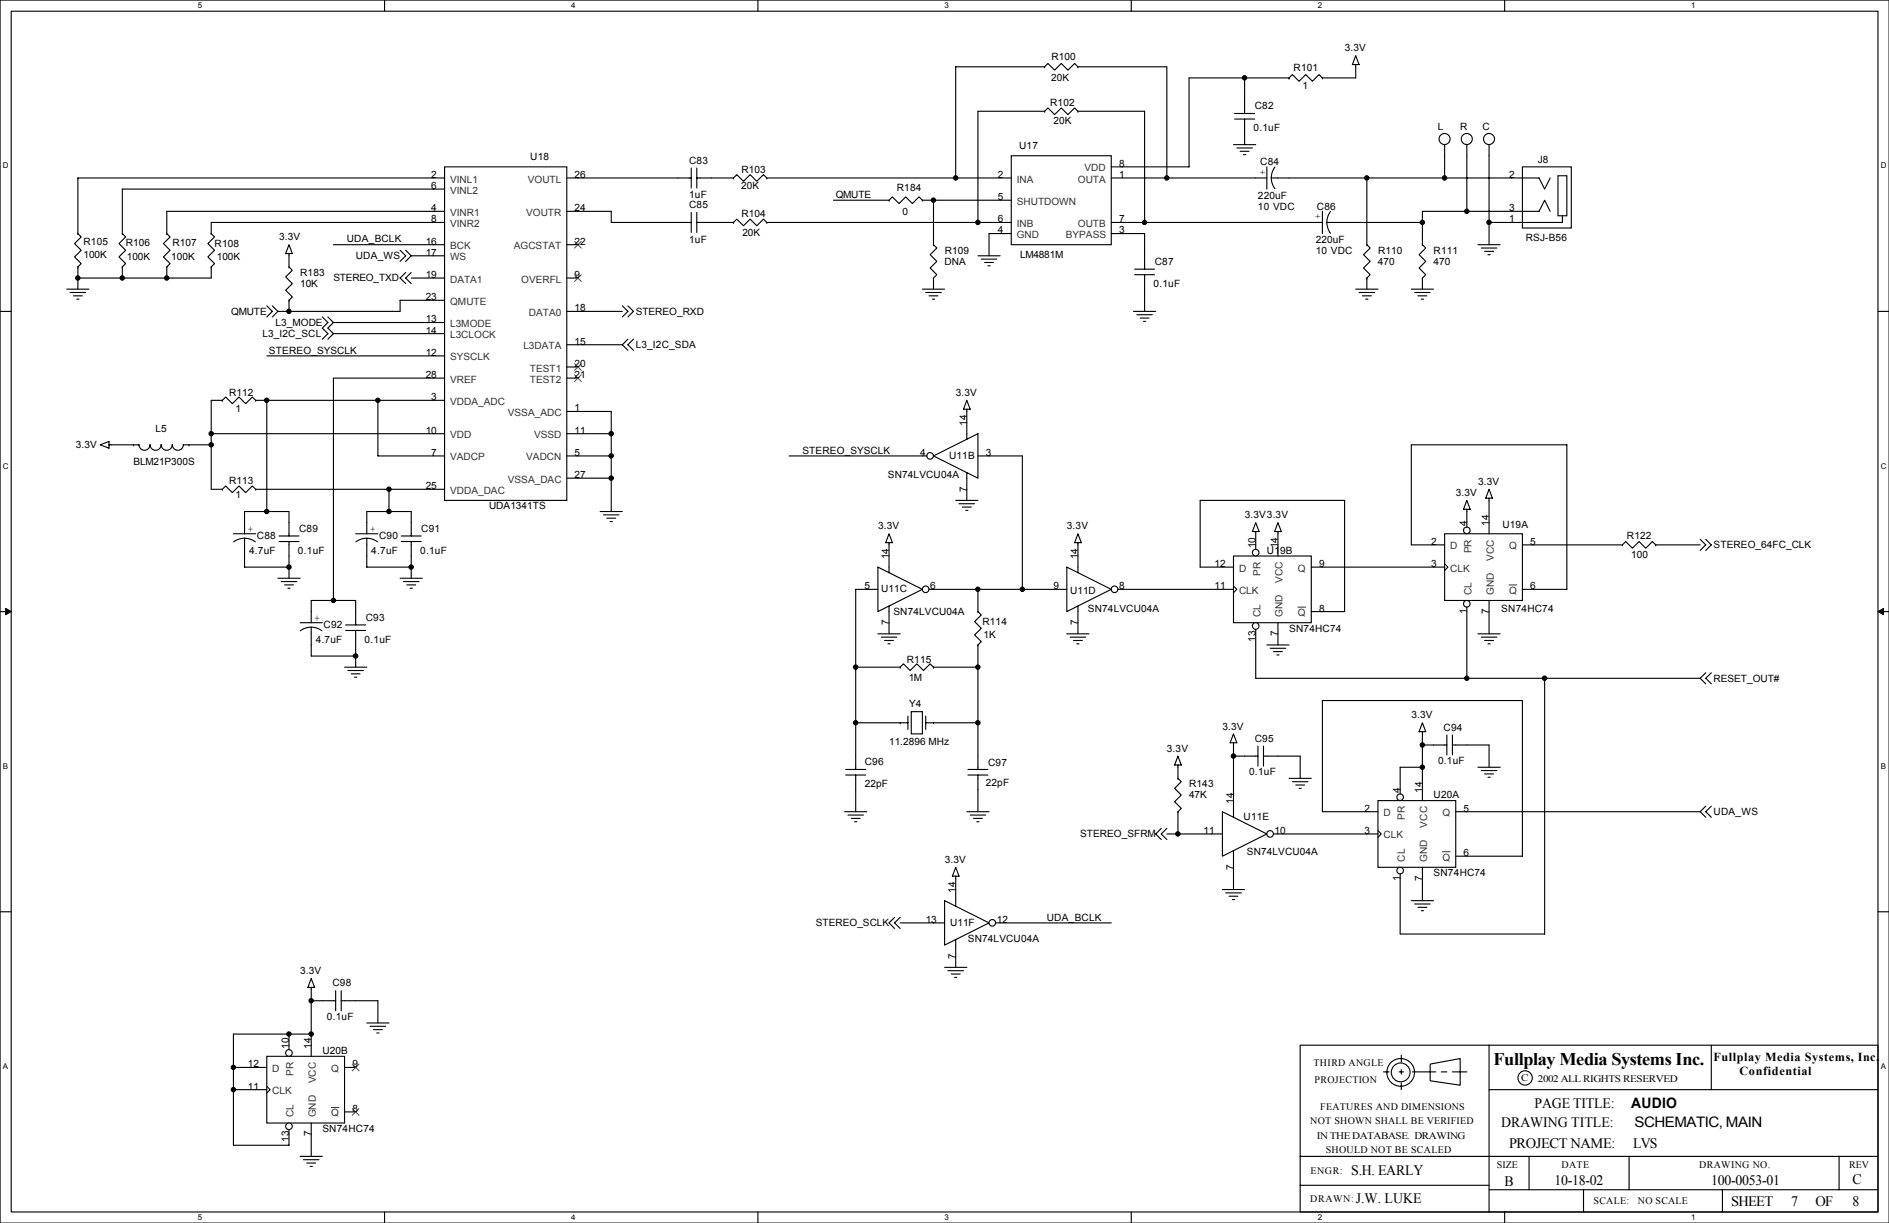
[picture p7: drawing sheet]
<svg xmlns="http://www.w3.org/2000/svg" width="432mm" height="279mm" viewBox="0 0 432 279" stroke-linecap="round" stroke-linejoin="round" font-family="sans-serif">
<path d="M0 0h431.8v279.4h-431.8zM2.6 2.6h426.7v274.3h-426.7z" fill="none" stroke="#000" stroke-width=".25"/>
<g fill="#fff">
<path d="M45.2 .3h1v2h-1z"/>
<path d="M45.2 277.1h1v2.1h-1z"/>
</g>
<path d="M87.9 0v2.6M87.9 276.9v2.5" fill="none" stroke="#000" stroke-width=".25"/>
<g fill="#fff">
<path d="M130.6 .3h1v2h-1z"/>
<path d="M130.6 277.1h1v2.1h-1z"/>
</g>
<path d="M173.2 0v2.6M173.2 276.9v2.5" fill="none" stroke="#000" stroke-width=".25"/>
<g fill="#fff">
<path d="M215.9 .3h1v2h-1z"/>
<path d="M215.9 277.1h1v2.1h-1z"/>
</g>
<path d="M258.6 0v2.6M258.6 276.9v2.5" fill="none" stroke="#000" stroke-width=".25"/>
<g fill="#fff">
<path d="M301.3 .3h1v2h-1z"/>
<path d="M301.3 277.1h1v2.1h-1z"/>
</g>
<path d="M343.9 0v2.6M343.9 276.9v2.5" fill="none" stroke="#000" stroke-width=".25"/>
<g fill="#fff">
<path d="M386.6 .3h1v2h-1z"/>
<path d="M386.6 277.1h1v2.1h-1z"/>
<path d="M.7 36.9h1.2v2h-1.2z"/>
<path d="M429.9 36.9h1.3v2h-1.3z"/>
<path d="M.7 105.4h1.2v2.1h-1.2z"/>
<path d="M429.9 105.4h1.3v2.1h-1.3z"/>
</g>
<path d="M0 71.1h2.6M429.3 71.1h2.5" fill="none" stroke="#000" stroke-width=".25"/>
<g fill="#fff">
<path d="M.7 174h1.2v2h-1.2z"/>
<path d="M429.9 174h1.2v2h-1.2z"/>
</g>
<path d="M0 139.7h2.6M429.3 139.7h2.5" fill="none" stroke="#000" stroke-width=".25"/>
<path d="M1.3 139l1.3 .7-1.3 .7zM429.3 139.7l1.3-.7v1.4z" fill="#000" stroke="#000" stroke-width=".23"/>
<g fill="#fff">
<path d="M.7 242.6h1.2v2h-1.2z"/>
<path d="M429.9 242.6h1.2v2h-1.2z"/>
</g>
<g fill="none" stroke="#000" stroke-width=".25">
<path d="M238.8 15.3h-20.3v25.4M246.4 15.3h20.3v25.4M284.5 17.8v8.1M294.7 17.8h.1M294.7 17.8h-22.9v20.3h-15.2M309.9 12.7l.8 2.1h-1.6zM309.9 14.8v3h-7.6M238.8 25.4h-15.3v25.4M246.4 25.4h15.2v25.4M282 33h5M282.2 27.2h4.6M282.2 25.9h4.6"/>
<path d="M282.7 33.8h3.6M283.5 34.6h2M284.2 35.3h.6M284.5 27.2v5.8M289.6 38.1v5.1M291.4 38.2a4.1 4.1 0 0 0 0 4.9M330.2 35.6v5.1h15.3M335.3 35.6v12.7h10.2M340.4 35.6v20.3M66.1 55.9l.7 2h-1.5zM66.1 57.9v3.1M76.2 55.9h22.9"/>
<path d="M91.5 57.2l1.2 1.2-1.2 1.3M92.7 57.2l1.3 1.2M94 58.4l-1.3 1.3M94 58.4h5.1M99.1 43.2h-71.1v10.2M99.1 40.7h-81.3v12.7M99.1 50.8h-50.8v2.6M99.1 48.3h-61v5.1M132.1 40.7h22.9M132.1 48.3h7.6v2.5h15.3M162.6 40.7h5.1M162.6 50.8h5.1"/>
<path d="M175.3 40.7h53.3M175.3 50.8h53.3M190.5 45.7h12.7M210.8 45.7h17.8M213.4 45.7v10.2M223.5 58.4h5.1M224.3 59.2h3.6M225.1 60h2M228.6 53.4h-2.5v5M256.6 40.7h33M256.6 53.4h5v5M256.6 50.8h43.1"/>
<path d="M290.6 40.7h39.6M307.4 50.8h17.7M312.4 40.7v15.2M325.1 55.9l.8 .8-1.5 1.5 1.5 1.5-1.5 1.5 1.5 1.6-.8 .7M325.1 55.9h.1M335.3 48.3h-10.2v7.6M337.8 55.9h5.1M338.6 56.7h3.6M339.4 57.4h2M340.1 58.2h.5M340.4 50.8h5.1M15.3 66.1h5"/>
<path d="M16 66.8h3.6M16.8 67.6h2M17.5 68.3h.6M17.8 61v5.1M28 61v2.5M38.1 61v2.5M48.3 61v2.5h-30.5M61 69.9l1.3 1.2-1.3 1.3M62.3 69.9l1.2 1.2M63.5 71.1l-1.2 1.3M66.1 68.6v2.5h-2.6M73.7 72.4l1.3 1.3-1.3 1.3 1.3 1.2-1.3 1.3"/>
<path d="M75 72.4l1.2 1.3M76.2 76.2l-1.2 1.3M76.2 73.7l-1.2 1.3 1.2 1.2M76.2 73.7h22.9M76.2 76.2h22.9M92.7 62.3l-1.2 1.2 1.2 1.3M94 62.3l-1.3 1.2 1.3 1.3M94 63.5h5.1M99.1 68.6h-7.6v2.5h-25.4M132.1 71.1h10.2M132.1 78.8h10.2M142.3 78.8l1.2 1.2"/>
<path d="M142.3 69.9l1.2 1.2-1.2 1.3M143.5 77.5l-1.2 1.3M143.5 69.9l1.3 1.2-1.3 1.3M144.8 77.5l-1.3 1.3 1.3 1.2M210.8 66.1h5.1M211.6 66.8h3.6M212.4 67.6h2M213.1 68.3h.5M213.4 63.5v2.6M225.8 60.7h.5M259.1 71.1h5.1M259.9 71.9h3.5"/>
<path d="M260.6 72.7h2.1M261.4 73.4h.5M261.6 66.1v5M309.9 66.1h5.1M310.7 66.8h3.5M311.4 67.6h2.1M312.2 68.3h.5M312.4 63.5v2.6M322.6 66.1h5.1M323.4 66.8h3.5M324.1 67.6h2.1M324.9 68.3h.5"/>
<path d="M325.1 63.5h.1M325.1 63.5v2.6M48.3 99.1h50.8M50.8 91.5h-2.5v20.3h2.5M58.4 91.5h40.7M61 91.5h.1M61 91.5v25.4M61 81.3h38.1M86.4 91.5v12.7h12.7M99.1 86.4h-22.9v50.8M132.1 99.1h7.6M132.1 94h7.6v22.9"/>
<path d="M221 91.5l.8 2h-1.6zM221 93.5v3M221 99.1v1.3M22.9 101.6l2-.7v1.5zM24.9 101.6h5.6M43.2 101.6h5.1M55.9 119.4v-2.5h10.2v2.5M58.4 111.8h40.7M83.8 119.4v-2.5h10.2v2.5M88.9 111.8v5.1M132.1 104.2h7.6M132.1 109.2h7.6"/>
<path d="M137.2 116.9h5.1M137.9 117.6h3.6M138.7 118.4h2M139.5 119.1h.5M180.4 104.2h30.4M213.4 104.2l10.1-5.1v10.1zM218.5 114.3h5M219.2 115.1h3.6M220 115.8h2M220.7 116.6h.6M221 108v1.2M221 111.8v2.5"/>
<path d="M223.5 104.2h10.2v30.4M287 119.4l.8 2h-1.5zM292.1 119.4l.8 2h-1.5zM335.3 114.3l.8 2.1h-1.6zM335.3 116.4v3M340.4 111.8l.7 2h-1.5zM340.4 113.8v5.6M55.9 127v2.6h10.2M63.5 132.1h5.1M64.3 132.9h3.5M65 133.6h2.1M65.8 134.4h.5"/>
<path d="M66.1 127v5.1M71.1 139.7v-2.5h10.2v5.6M83.8 127v2.6h10.2M91.5 132.1h5M92.2 132.9h3.6M93 133.6h2M93.7 134.4h.6M94 127v5.1M198.1 134.6h-2.5v38.1M203.2 121.9l.8 2.1h-1.5zM203.2 124v3M213.4 134.6h27.9"/>
<path d="M223.5 134.6v5.1M246.4 121.9l.8 2.1h-1.6zM246.4 124v3M256.6 134.6h22.8M279.4 129.6h-5.1v-15.3h33.1v25.4h-5.1M287 121.4v3.1M292.1 121.4v3.1M302.3 129.6h25.4M327.7 124.5h-5.1v-22.9h35.6v33h-7.7M335.3 139.7v15.3M340.4 139.7v5.1M350.5 124.5h20.4"/>
<path d="M378.5 124.5h10.1M388.6 123.2l1.3 1.3-1.3 1.3M389.9 123.2l1.3 1.3-1.3 1.3M71.1 147.3v2.6h10.2M78.8 152.4h5M79 144h4.6M79 142.8h4.6M79.5 153.2h3.6M80.3 153.9h2M81 154.7h.6M81.3 144v8.4M195.6 152.4h10.2"/>
<path d="M200.7 144.8h5.1M201.4 145.6h3.6M202.2 146.3h2M203 147.1h.5M203.2 142.3v2.5M213.4 152.4h10.1M223.5 147.3v25.4M243.9 144.8h5M244.6 145.6h3.6M245.4 146.3h2M246.1 147.1h.6M246.4 142.3v2.5"/>
<path d="M287 144.8v10.2h101.6M289.6 147.3h5.1M290.3 148.1h3.6M291.1 148.9h2M291.9 149.6h.5M292.1 144.8v2.5M337.8 144.8h5.1M338.6 145.6h3.6M339.4 146.3h2M340.1 147.1h.5M353.1 155v58.4h-33v-12.7M388.6 155l1.3 1.2"/>
<path d="M389.9 153.7l-1.3 1.3M391.2 153.7l-1.3 1.3 1.3 1.2M195.6 165.1h10.2M213.4 165.1h10.1M269.3 172.7l.7 2.1h-1.5zM269.3 174.8v3M282 167.7l.7 2h-1.5zM282 169.7v13.2M282 172.7h2.5M292.1 172.7h5.1v5.1M294.7 177.8h5M295.4 178.6h3.6"/>
<path d="M296.2 179.3h2M325.1 165.1l.8 2.1h-1.5zM325.1 175.3h-5v5.1M325.1 167.2v13.2M325.1 170.2h2.6M335.3 170.2h5.1v5.1M337.8 175.3h5.1M338.6 176h3.6M339.4 176.8h2M340.1 177.6h.5M193.1 185.4h5M193.8 186.2h3.6"/>
<path d="M194.6 187h2M195.3 187.7h.6M195.6 180.4v5M218.5 198.1l.7 2.1h-1.5zM221 185.4h5.1M221.8 186.2h3.5M222.5 187h2.1M223.3 187.7h.5M223.5 180.4v5M265.5 189.3l-1.3 1.2 1.3 1.3M266.7 189.3l-1.2 1.2 1.2 1.3M269.3 185.4v5.1h-2.6"/>
<path d="M269.3 190.5h7.6M282 198.1v5.1M292.1 190.5h20.3M296.9 180.1h.6M312.4 185.4h-10.1v-25.4h45.7v35.6h-12.7M335.3 185.4h53.3M388.6 185.4l1.3 1.3M389.9 184.2l-1.3 1.2M391.2 184.2l-1.3 1.2 1.3 1.3M0 208.3h2.6M204.5 209.6l-1.3 1.2 1.3 1.3M205.8 209.6l-1.3 1.2 1.3 1.3"/>
<path d="M205.8 210.8h7.6M218.5 200.2v3M218.5 218.5v2.5M228.6 210.8h25.4M279.4 203.2h5.1M280.2 204h3.5M280.9 204.7h2.1M281.7 205.5h.5M322.6 205.8h5.1M323.4 206.5h3.5M324.1 207.3h2.1M324.9 208h.5"/>
<path d="M325.1 200.7v5.1M429.3 208.3h2.5M66.1 236.2v2.6M71.1 223.5l.8 2.1h-1.5zM71.1 236.2h-17.7v25.4h12.7v-2.5M71.1 225.6v13.2M71.1 228.6h2.6M81.3 228.6h5.1v5.1M83.8 233.7h5.1M84.6 234.5h3.6M85.4 235.2h2M86.1 236h.5"/>
<path d="M215.9 221h5.1M216.7 221.8h3.5M217.4 222.5h2.1M218.2 223.3h.5M340.4 238.8h88.9v38.1h-88.9zM340.4 238.8h-43.2v38.1h43.2M391.2 238.8v10.1M53.4 248.9h5M53.4 243.9h5M71.1 259.1v5.1M316.3 244.9h1.2M319.8 244.9h1"/>
<path d="M320.3 241.1v1.5M320.3 244.4v1M320.3 247.4v1.5M322.9 244.9h5.3M326.9 243.1l6.9-1.3v6.1l-6.9-1zM329.5 244.9h1.2M332 244.9h3.3M340.4 248.9h88.9M68.6 264.2h5.1M69.4 264.9h3.5M70.1 265.7h2.1M70.9 266.5h.5"/>
<path d="M297.2 264.2h132.1M297.2 270.8h43.2M340.4 271.8h88.9M349.5 264.2v7.6M362 271.8v5.1M372.4 264.2v7.6M393.7 271.8v5.1M420.4 264.2v7.6"/>
<circle cx="320.2" cy="245" r="3.2"/>
<circle cx="320.2" cy="245" r="2.15"/>
<circle cx="348.6" cy="246.3" r="1.64"/>
</g>
<circle cx="212.6" cy="104.1" r=".76" fill="#fff" stroke="#000" stroke-width=".25"/>
<path d="M221 96.5v2.6M210.8 104.2h1.1M221 109.2v2.6M241.3 134.6h2.6M243.9 129.6l10.1 5-10.1 5.1zM246.4 129.6v1.2M246.4 138.5v1.2" fill="none" stroke="#000" stroke-width=".25"/>
<circle cx="254.8" cy="134.6" r=".76" fill="#fff" stroke="#000" stroke-width=".25"/>
<g fill="none" stroke="#000" stroke-width=".25">
<path d="M158 38.4v4.5M159.3 38.4v4.5M17.8 53.4l.8 .7-1.6 1.5 1.6 1.6-1.6 1.5 1.6 1.5-.8 .8M17.8 53.4h.1M38.1 53.4l.8 .7-1.5 1.5 1.5 1.6-1.5 1.5 1.5 1.5-.8 .8M38.1 53.4h.1M155 40.7h3M159.3 40.7h3.3M203.2 45.7l.8-.7 1.5 1.5 1.5-1.5 1.6 1.5 1.5-1.5 .7 .7M203.2 45.7h.1M210.8 45.7h.1M299.7 50.8h2.6"/>
<path d="M302.3 48.3v5.1M303.3 50.8h4.1M304.1 48.3a4.1 4.1 0 0 0 0 5M17.8 61h.1M38.1 61h.1M71.1 139.7v2.6M246.4 127v2.6M246.4 139.7v2.6M255.5 134.6h1.1M68.6 142.3h5.1M68.6 144.1a4.1 4.1 0 0 1 5 0M71.1 143.3v4"/>
<path d="M193.3 177.1h4.6M193.3 175.8h4.6M195.6 172.7v3.1M195.6 177.1v3.3M205.8 165.1h.1M205.8 165.1h1.7M207.5 163.6v3M208.3 162.6h2.5v5.1h-2.5zM211.6 163.6v3M211.6 165.1h1.8M213.4 165.1h.1M312.4 185.4h2.6"/>
<path d="M312.4 190.5h2.6M315 182.9h17.8v15.2h-17.8zM315 189.8l.7 .7-.7 .8M325.1 180.4v2.5M332.8 185.4h2.5M332.8 195.6h2.5"/>
</g>
<path d="M329.7 194.6h1.8" fill="none" stroke="#333" stroke-width=".23"/>
<circle cx="320" cy="182.1" r=".76" fill="#fff" stroke="#000" stroke-width=".25"/>
<path d="M320.1 180.4v1M325.1 198.1v2.6" fill="none" stroke="#000" stroke-width=".25"/>
<circle cx="320" cy="198.9" r=".76" fill="#fff" stroke="#000" stroke-width=".25"/>
<g fill="none" stroke="#000" stroke-width=".25">
<path d="M48.3 53.4l.7 .7-1.5 1.5 1.5 1.6-1.5 1.5 1.5 1.5-.7 .8M48.3 53.4h.1M48.3 61h.1M340.4 119.4v2.5M327.7 124.5h2.5M327.7 129.6h2.5M330.2 121.9h17.8v15.3h-17.8zM330.2 128.8l.8 .8-.8 .7M348 124.5h2.5M348 134.6h2.5M205.8 152.4l.7-.7 1.5 1.5 1.6-1.5 1.5 1.5 1.5-1.5 .8 .7M205.8 152.4h.1"/>
<path d="M213.4 152.4h.1M320.1 199.7v1"/>
</g>
<path d="M345 133.6h1.7" fill="none" stroke="#333" stroke-width=".23"/>
<circle cx="335.3" cy="121.2" r=".76" fill="#fff" stroke="#000" stroke-width=".25"/>
<path d="M335.3 119.4v1M340.4 137.2v2.5" fill="none" stroke="#000" stroke-width=".25"/>
<circle cx="335.3" cy="137.9" r=".76" fill="#fff" stroke="#000" stroke-width=".25"/>
<g fill="none" stroke="#000" stroke-width=".25">
<path d="M294.7 17.8l.7-.8 1.5 1.6 1.6-1.6 1.5 1.6 1.5-1.6 .8 .8M294.7 17.8h.1M302.3 17.8h.1M238.8 25.4l.7-.7 1.6 1.5 1.5-1.5 1.5 1.5 1.5-1.5 .8 .7M238.8 25.4h.1M246.4 25.4h.1M340.4 33v2.6M167.7 50.8l.7-.7 1.5 1.5 1.6-1.5 1.5 1.5 1.5-1.5 .8 .7M167.7 50.8h.1M175.3 50.8h.1M66.1 119.4v3M63.8 123.7h4.5"/>
<path d="M63.8 122.4h4.5M66.1 123.7v3.3M335.3 138.7v1M221.3 177.1h4.5M221.3 175.8h4.5M223.5 172.7v3.1M223.5 177.1v3.3M284.5 172.7h3M287.5 170.5v4.5M288.8 172.7h3.3M288.8 170.5v4.5M71.1 238.8v2.5"/>
<path d="M58.4 243.9h2.6M58.4 248.9h2.6M61 241.3h17.8v15.3h-17.8zM61 248.2l.7 .7-.7 .8M78.8 243.9h2.5M78.8 254h2.5"/>
<circle cx="340.4" cy="31.8" r="1.26"/>
</g>
<path d="M80.5 243.1l1.6 1.5M80.5 253.3l1.6 1.5M82.1 243.1l-1.6 1.5M82.1 253.3l-1.6 1.5" fill="none" stroke="#4c4c4c" stroke-width=".23"/>
<path d="M75.7 253h1.8" fill="none" stroke="#333" stroke-width=".23"/>
<circle cx="66" cy="240.5" r=".76" fill="#fff" stroke="#000" stroke-width=".25"/>
<path d="M66.1 238.8v1M71.1 256.6v2.5" fill="none" stroke="#000" stroke-width=".25"/>
<circle cx="66" cy="257.3" r=".76" fill="#fff" stroke="#000" stroke-width=".25"/>
<g fill="none" stroke="#000" stroke-width=".25">
<path d="M348 38.1h11.2v14h-11.2zM345.5 40.7h6.3l1.3 2.5 1.3-2.5M345.5 48.3h6.3l1.3-2.6 1.3 2.6M356.1 40.2h2.1v9.1h-2.1zM357.1 49.3v1.5h-11.6M279.4 129.6h2.6M279.4 134.6h2.6M282 127h17.7v15.3h-17.7zM282 133.9l.7 .7-.7 .8M292.1 124.5v2.5M299.7 129.6h2.6M299.7 139.7h2.6"/>
<path d="M66.1 258.1v1"/>
</g>
<path d="M296.7 138.7h1.8" fill="none" stroke="#333" stroke-width=".23"/>
<circle cx="287" cy="126.2" r=".76" fill="#fff" stroke="#000" stroke-width=".25"/>
<path d="M287 124.5v1M292.1 142.3v2.5" fill="none" stroke="#000" stroke-width=".25"/>
<circle cx="287" cy="143" r=".76" fill="#fff" stroke="#000" stroke-width=".25"/>
<path d="M287 143.8v1M213.4 210.8h2.5M215.9 205.8l10.2 5-10.2 5.1zM218.5 205.8v1.2M218.5 214.7v1.2" fill="none" stroke="#000" stroke-width=".25"/>
<circle cx="226.8" cy="210.8" r=".76" fill="#fff" stroke="#000" stroke-width=".25"/>
<g fill="none" stroke="#000" stroke-width=".25">
<path d="M238.8 15.3l.7-.8 1.6 1.5 1.5-1.5 1.5 1.5 1.5-1.5 .8 .8M238.8 15.3h.1M246.4 15.3h.1M101.6 38.1h28v76.2h-28zM231.2 35.6h22.8v20.3h-22.8zM254 38.1h2.6M330.2 33v2.6M335.3 33v2.6M28 53.4l.7 .7-1.5 1.5 1.5 1.6-1.5 1.5 1.5 1.5-.7 .8M28 53.4h.1M99.1 40.7h2.5M99.1 48.3h2.5"/>
<path d="M99.1 43.2h2.5M99.1 50.8h2.5M99.1 55.9h2.5M99.1 58.4h2.5M129.6 40.7h2.5M129.6 48.3h2.5M129.6 55.9h2.5M213.4 55.9l.7 .8-1.5 1.5 1.5 1.5-1.5 1.5 1.5 1.6-.7 .7M213.4 55.9h.1M228.6 40.7h2.6M228.6 50.8h2.6M228.6 53.4h2.6"/>
<path d="M228.6 45.7h2.6M254 40.7h2.6M254 50.8h2.6M254 53.4h2.6M28 61h.1M66.1 61l.7 .7-1.5 1.6 1.5 1.5-1.5 1.5 1.5 1.5-.7 .8M66.1 61h.1M66.1 68.6h.1M99.1 63.5h2.5M99.1 73.7h2.5M99.1 76.2h2.5M99.1 68.6h2.5"/>
<path d="M129.6 63.5h2.5M129.6 78.8h2.5M129.6 71.1h2.5M213.4 63.5h.1M99.1 91.5h2.5M99.1 99.1h2.5M99.1 81.3h2.5M99.1 86.4h2.5M129.6 94h2.5M129.6 99.1h2.5M129.6 83.8h2.5M129.6 86.4h2.5"/>
<path d="M50.8 111.8l.8-.8 1.5 1.5 1.5-1.5 1.6 1.5 1.5-1.5 .7 .8M50.8 111.8h.1M58.4 111.8h.1M83.8 119.4v2.5M99.1 104.2h2.5M99.1 111.8h2.5M129.6 104.2h2.5M129.6 109.2h2.5M81.3 121.9h5.1M81.3 123.8a4.1 4.1 0 0 1 5 0M83.8 123v4M223.5 139.7l.8 .8-1.5 1.5 1.5 1.5-1.5 1.6 1.5 1.5-.8 .7"/>
<path d="M223.5 139.7h.1M370.9 124.5l.7-.8 1.5 1.5 1.6-1.5 1.5 1.5 1.5-1.5 .8 .8M370.9 124.5h.1M378.5 124.5h.1M223.5 147.3h.1M269.3 177.8l.7 .8-1.5 1.5 1.5 1.5-1.5 1.6 1.5 1.5-.7 .7M269.3 177.8h.1M269.3 185.4h.1M276.9 190.5h2.5M279.4 185.4l10.2 5.1-10.2 5.1zM282 185.4v1.3M282 194.3v1.3"/>
<path d="M218.5 203.2v2.6M218.5 215.9v2.6M227.6 210.8h1M73.7 228.6h3M76.7 226.3v4.6M78 228.6h3.3M78 226.3v4.6"/>
<circle cx="330.2" cy="31.8" r="1.26"/>
<circle cx="335.3" cy="31.8" r="1.26"/>
</g>
<path d="M131.3 55.1l1.6 1.6M132.9 55.1l-1.6 1.6M131.3 62.8l1.6 1.5M132.9 62.8l-1.6 1.5M131.3 83.1l1.6 1.5M131.3 85.6l1.6 1.6M132.9 83.1l-1.6 1.5M132.9 85.6l-1.6 1.6" fill="none" stroke="#4c4c4c" stroke-width=".23"/>
<circle cx="290.3" cy="190.5" r=".76" fill="#fff" stroke="#000" stroke-width=".25"/>
<g fill="none" stroke="#000" stroke-width=".25">
<path d="M261.6 58.4v3.1M312.4 55.9l.8 .8-1.5 1.5 1.5 1.5-1.5 1.5 1.5 1.6-.8 .7M312.4 55.9h.1M259.4 62.8h4.5M259.4 61.5h4.5M261.6 62.8v3.3M312.4 63.5h.1M30.5 101.6h.1M36.8 101.6a1.26 1.26 0 0 1-1.2 1.3 1.26 1.26 0 0 1-1.3-1.3 1.27 1.27 0 0 1-1.3 1.3 1.27 1.27 0 0 1-1.2-1.3h-1.3M36.9 101.6a1.26 1.26 0 0 0 1.2 1.3 1.26 1.26 0 0 0 1.3-1.3 1.27 1.27 0 0 0 1.2 1.3 1.27 1.27 0 0 0 1.3-1.3M41.9 101.6h1.3M43.2 101.6h.1"/>
<path d="M55.9 119.4v2.5M94 119.4v3M53.4 121.9h5M53.4 123.8a4.1 4.1 0 0 1 5 0M55.9 123v4M91.7 123.7h4.6M91.7 122.4h4.6M94 123.7v3.3M198.1 134.6h2.6M200.7 129.6l10.1 5-10.1 5.1zM203.2 129.6v1.2M203.2 138.5v1.2"/>
<path d="M327.7 170.2h3M330.7 167.9v4.6M332 170.2h3.3M332 167.9v4.6M282 182.9v2.5M282 195.6v2.5M291.1 190.5h1"/>
</g>
<circle cx="211.6" cy="134.6" r=".76" fill="#fff" stroke="#000" stroke-width=".25"/>
<g fill="none" stroke="#000" stroke-width=".25">
<path d="M155 50.8h3M158 48.5v4.6M159.3 50.8h3.3M159.3 48.5v4.6M167.7 40.7l.7-.8 1.5 1.5 1.6-1.5 1.5 1.5 1.5-1.5 .8 .8M167.7 40.7h.1M175.3 40.7h.1M50.8 91.5l.8-.8 1.5 1.5 1.5-1.5 1.6 1.5 1.5-1.5 .7 .8M50.8 91.5h.1M58.4 91.5h.1M203.2 127v2.6M203.2 139.7v2.6"/>
<path d="M212.4 134.6h1"/>
</g>
<g fill="#000" stroke="#000" stroke-width=".25">
<circle cx="284.5" cy="17.8" r=".5"/>
<circle cx="213.4" cy="45.7" r=".5"/>
<circle cx="218.4" cy="40.6" r=".5"/>
<circle cx="223.5" cy="50.8" r=".5"/>
<circle cx="261.6" cy="50.8" r=".5"/>
<circle cx="266.7" cy="40.6" r=".5"/>
<circle cx="312.4" cy="40.6" r=".5"/>
<circle cx="325.1" cy="50.8" r=".5"/>
<circle cx="330.2" cy="40.6" r=".5"/>
<circle cx="335.3" cy="48.3" r=".5"/>
<circle cx="340.4" cy="50.8" r=".5"/>
<circle cx="17.8" cy="63.5" r=".5"/>
<circle cx="27.9" cy="63.5" r=".5"/>
<circle cx="38.1" cy="63.5" r=".5"/>
<circle cx="66" cy="71.1" r=".5"/>
<circle cx="48.3" cy="99.1" r=".5"/>
<circle cx="61" cy="91.4" r=".5"/>
<circle cx="86.4" cy="91.4" r=".5"/>
<circle cx="139.7" cy="99.1" r=".5"/>
<circle cx="48.3" cy="101.6" r=".5"/>
<circle cx="61" cy="116.8" r=".5"/>
<circle cx="88.9" cy="116.8" r=".5"/>
<circle cx="88.9" cy="111.8" r=".5"/>
<circle cx="139.7" cy="109.2" r=".5"/>
<circle cx="139.7" cy="104.1" r=".5"/>
<circle cx="66" cy="129.5" r=".5"/>
<circle cx="76.2" cy="137.2" r=".5"/>
<circle cx="94" cy="129.5" r=".5"/>
<circle cx="223.5" cy="134.6" r=".5"/>
<circle cx="233.7" cy="134.6" r=".5"/>
<circle cx="81.3" cy="149.9" r=".5"/>
<circle cx="195.6" cy="152.4" r=".5"/>
<circle cx="223.5" cy="152.4" r=".5"/>
<circle cx="335.3" cy="154.9" r=".5"/>
<circle cx="353.1" cy="154.9" r=".5"/>
<circle cx="195.6" cy="165.1" r=".5"/>
<circle cx="223.5" cy="165.1" r=".5"/>
<circle cx="281.9" cy="172.7" r=".5"/>
<circle cx="325.1" cy="170.2" r=".5"/>
<circle cx="325.1" cy="175.3" r=".5"/>
<circle cx="269.2" cy="190.5" r=".5"/>
<circle cx="66" cy="236.2" r=".5"/>
<circle cx="71.1" cy="228.6" r=".5"/>
<circle cx="71.1" cy="236.2" r=".5"/>
<circle cx="53.3" cy="243.8" r=".5"/>
<circle cx="53.3" cy="248.9" r=".5"/>
</g>
<text font-size="4.1" x="341.4" y="243.3">Fullplay Media Systems Inc.</text>
<g font-size="3.3">
<text x="343.2" y="257.5">DRAWING TITLE:</text>
<text x="350.8" y="253.2">PAGE TITLE:</text>
<text x="372.9" y="253">AUDIO</text>
<text x="373.7" y="257.5">SCHEMATIC, MAIN</text>
<text x="345" y="262.3">PROJECT NAME:</text>
<text x="373.3" y="262.3">LVS</text>
<text x="308.9" y="268.4">S.H. EARLY</text>
<text x="309.9" y="274.8">J.W. LUKE</text>
<text x="343.9" y="271">B</text>
<text x="355.4" y="270.7">10-18-02</text>
<text x="391.2" y="270.7">100-0053-01</text>
<text x="395.8" y="275.5">SHEET</text>
<text x="409.5" y="275.5">7</text>
<text x="415" y="275.5">OF</text>
<text x="423.4" y="270.4">C</text>
<text x="423.4" y="275.5">8</text>
</g>
<g font-size="2.8">
<text x="391.7" y="242.3">Fullplay Media Systems, Inc.</text>
<text x="397.6" y="245.6">Confidential</text>
</g>
<g font-size="2.3">
<text x="307.4" y="11.7">3.3V</text>
<text x="240.3" y="13.8">R100</text>
<text x="295.7" y="16.3">R101</text>
<text x="240.3" y="18.6">20K</text>
<text x="297.7" y="20.4">1</text>
<text x="240.1" y="24.2">R102</text>
<text x="240.8" y="28.2">20K</text>
<text x="286.8" y="24.9">C82</text>
<text x="328.7" y="29.8">L</text>
<text x="333.8" y="29.8">R</text>
<text x="338.9" y="29.8">C</text>
<text x="233" y="34.1">U17</text>
<text x="286.6" y="30">0.1uF</text>
<text x="98.6" y="40.6">2</text>
<text x="121.2" y="36.6">U18</text>
<text x="131.3" y="40.6">26</text>
<text x="157.5" y="37.4">C83</text>
<text x="169.5" y="39.4">R103</text>
<text x="228.1" y="40.6">2</text>
<text x="255.8" y="38.1">8</text>
<text x="255.8" y="40.6">1</text>
<text x="288.1" y="37.6">C84</text>
<text x="289.2" y="39.9" transform="rotate(-90 289.2 39.9)">+</text>
<text x="345" y="40.6">2</text>
<text x="351.6" y="37.1">J8</text>
<text x="98.6" y="43.2">6</text>
<text x="157.5" y="45.3">1uF</text>
<text x="157.5" y="47.5">C85</text>
<text x="169.4" y="43.2">20K</text>
<text x="191" y="45.2">QMUTE</text>
<text x="205" y="43.7">R184</text>
<text x="228.1" y="45.7">5</text>
<text x="287.5" y="45.5">220uF</text>
<text x="98.6" y="48.3">4</text>
<text x="98.6" y="50.8">8</text>
<text x="131.3" y="48.3">24</text>
<text x="169.5" y="49.6">R104</text>
<text x="169.7" y="53.9">20K</text>
<text x="206.3" y="49.1">0</text>
<text x="228.1" y="53.3">4</text>
<text x="228.1" y="50.8">6</text>
<text x="255.8" y="53.3">3</text>
<text x="255.8" y="50.8">7</text>
<text x="287.5" y="48">10 VDC</text>
<text x="301" y="48">C86</text>
<text x="301.9" y="50.1" transform="rotate(-90 301.9 50.1)">+</text>
<text x="345" y="50.8">1</text>
<text x="345" y="48.3">3</text>
<text x="19.1" y="59">100K</text>
<text x="19.1" y="55.9">R105</text>
<text x="28.7" y="56.2">R106</text>
<text x="29" y="59.5">100K</text>
<text x="39.1" y="59.5">100K</text>
<text x="39.4" y="56.2">R107</text>
<text x="49.1" y="56.4">R108</text>
<text x="49.6" y="59.5">100K</text>
<text x="63.8" y="54.9">3.3V</text>
<text x="79.3" y="55.4">UDA_BCLK</text>
<text x="81.3" y="59.2">UDA_WS</text>
<text x="97.3" y="55.9">16</text>
<text x="97.3" y="58.4">17</text>
<text x="131.3" y="55.9">22</text>
<text x="157.5" y="55.4">1uF</text>
<text x="215.9" y="58">R109</text>
<text x="233.2" y="59">LM4881M</text>
<text x="300.8" y="55.4">220uF</text>
<text x="300.8" y="58">10 VDC</text>
<text x="315" y="58">R110</text>
<text x="327.7" y="58">R111</text>
<text x="348.8" y="55.2">RSJ-B56</text>
<text x="68.6" y="65.6">10K</text>
<text x="68.6" y="63">R183</text>
<text x="76.2" y="64.3">STEREO_TXD</text>
<text x="97.3" y="63.5">19</text>
<text x="131.3" y="63.5">9</text>
<text x="215.9" y="60.5">DNA</text>
<text x="263.7" y="65.6">0.1uF</text>
<text x="263.9" y="60.5">C87</text>
<text x="315" y="60.5">470</text>
<text x="327.7" y="60.5">470</text>
<text x="52.9" y="71.9">QMUTE</text>
<text x="97.3" y="68.6">23</text>
<text x="131.3" y="71.1">18</text>
<text x="145.3" y="71.9">STEREO_RXD</text>
<text x="60" y="77">L3_I2C_SCL</text>
<text x="63" y="74.5">L3_MODE</text>
<text x="97.3" y="73.7">13</text>
<text x="97.3" y="76.2">14</text>
<text x="61.5" y="80.8">STEREO_SYSCLK</text>
<text x="97.3" y="81.3">12</text>
<text x="131.3" y="78.7">15</text>
<text x="131.3" y="83.8">20</text>
<text x="145.3" y="79.5">L3_I2C_SDA</text>
<text x="97.3" y="86.4">28</text>
<text x="131.3" y="86.4">21</text>
<text x="52.4" y="90.5">R112</text>
<text x="53.9" y="94">1</text>
<text x="98.6" y="91.4">3</text>
<text x="131.3" y="94">1</text>
<text x="218.5" y="90.5">3.3V</text>
<text x="35.6" y="98.6">L5</text>
<text x="97.3" y="99.1">10</text>
<text x="131.3" y="99.1">11</text>
<text x="221" y="97.3" transform="rotate(-90 221 97.3)">14</text>
<text x="17.3" y="102.4">3.3V</text>
<text x="30.5" y="106.2">BLM21P300S</text>
<text x="98.6" y="104.1">7</text>
<text x="131.3" y="104.1">5</text>
<text x="183.4" y="103.7">STEREO_SYSCLK</text>
<text x="210.3" y="104.1">4</text>
<text x="217" y="104.9">U11B</text>
<text x="225.3" y="104.1">3</text>
<text x="52.4" y="110.5">R113</text>
<text x="53.9" y="113.8">1</text>
<text x="97.3" y="111.8">25</text>
<text x="131.3" y="109.2">27</text>
<text x="203" y="109.3">SN74LVCU04A</text>
<text x="221" y="112.3" transform="rotate(-90 221 112.3)">7</text>
<text x="332.8" y="113.3">3.3V</text>
<text x="337.9" y="110.8">3.3V</text>
<text x="111.8" y="116.4">UDA1341TS</text>
<text x="284.5" y="118.4">3.3V3.3V</text>
<text x="56.7" y="121.5">+</text>
<text x="58.7" y="123.2">C88</text>
<text x="68.4" y="121.5">C89</text>
<text x="84.6" y="121.5">+</text>
<text x="86.7" y="123.2">C90</text>
<text x="96.3" y="121.5">C91</text>
<text x="200.7" y="120.9">3.3V</text>
<text x="243.9" y="120.9">3.3V</text>
<text x="287" y="125.2" transform="rotate(-90 287 125.2)">10</text>
<text x="292.1" y="125.2" transform="rotate(-90 292.1 125.2)">14</text>
<text x="327.2" y="124.5">2</text>
<text x="335.3" y="120.2" transform="rotate(-90 335.3 120.2)">4</text>
<text x="340.4" y="120.2" transform="rotate(-90 340.4 120.2)">14</text>
<text x="343.5" y="120.7">U19A</text>
<text x="349.8" y="124.5">5</text>
<text x="371.9" y="123.2">R122</text>
<text x="391.7" y="125.3">STEREO_64FC_CLK</text>
<text x="56.9" y="126.5">4.7uF</text>
<text x="68.1" y="126.5">0.1uF</text>
<text x="84.9" y="126.5">4.7uF</text>
<text x="96.1" y="126.5">0.1uF</text>
<text x="203.2" y="127.8" transform="rotate(-90 203.2 127.8)">14</text>
<text x="246.4" y="127.8" transform="rotate(-90 246.4 127.8)">14</text>
<text x="277.6" y="129.5">12</text>
<text x="289.6" y="126.5">U19B</text>
<text x="301.5" y="129.5">9</text>
<text x="327.2" y="129.5">3</text>
<text x="372.9" y="127.6">100</text>
<text x="197.6" y="134.6">5</text>
<text x="201.4" y="135.2">U11C</text>
<text x="212.6" y="134.6">6</text>
<text x="240.8" y="134.6">9</text>
<text x="244.6" y="135.7">U11D</text>
<text x="255.8" y="134.6">8</text>
<text x="277.6" y="134.6">11</text>
<text x="349.8" y="134.6">6</text>
<text x="71.9" y="141.8">+</text>
<text x="74" y="143.6">C92</text>
<text x="83.6" y="141.8">C93</text>
<text x="203.2" y="142.8" transform="rotate(-90 203.2 142.8)">7</text>
<text x="204.2" y="140.5">SN74LVCU04A</text>
<text x="224.6" y="142.8">R114</text>
<text x="246.4" y="142.8" transform="rotate(-90 246.4 142.8)">7</text>
<text x="248.7" y="139.7">SN74LVCU04A</text>
<text x="301.5" y="139.7">8</text>
<text x="335.3" y="140.3" transform="rotate(-90 335.3 140.3)">1</text>
<text x="340.4" y="140.3" transform="rotate(-90 340.4 140.3)">7</text>
<text x="343.2" y="139.7">SN74HC74</text>
<text x="72.2" y="146.9">4.7uF</text>
<text x="83.4" y="146.9">0.1uF</text>
<text x="224.8" y="145.8">1K</text>
<text x="287" y="146.6" transform="rotate(-90 287 146.6)">13</text>
<text x="292.1" y="145.3" transform="rotate(-90 292.1 145.3)">7</text>
<text x="294.7" y="144.3">SN74HC74</text>
<text x="207.3" y="151.4">R115</text>
<text x="207.8" y="155.5">1M</text>
<text x="391.7" y="155.7">RESET_OUT#</text>
<text x="207.8" y="161.6">Y4</text>
<text x="279.4" y="166.7">3.3V</text>
<text x="322.6" y="164.1">3.3V</text>
<text x="330" y="166.9">C94</text>
<text x="203.2" y="170.2">11.2896 MHz</text>
<text x="266.7" y="171.7">3.3V</text>
<text x="286.8" y="169.5">C95</text>
<text x="197.7" y="174.8">C96</text>
<text x="197.7" y="179.9">22pF</text>
<text x="225.3" y="179.6">22pF</text>
<text x="225.8" y="175">C97</text>
<text x="271.8" y="179.9">R143</text>
<text x="285.5" y="177.1">0.1uF</text>
<text x="328.7" y="174.5">0.1uF</text>
<text x="271.8" y="182.4">47K</text>
<text x="281.9" y="183.7" transform="rotate(-90 281.9 183.7)">14</text>
<text x="311.9" y="185.4">2</text>
<text x="320" y="181.1" transform="rotate(-90 320 181.1)">4</text>
<text x="325.1" y="181.1" transform="rotate(-90 325.1 181.1)">14</text>
<text x="327.7" y="182.4">U20A</text>
<text x="334.5" y="185.4">5</text>
<text x="246.9" y="191.3">STEREO_SFRM</text>
<text x="275.1" y="190.5">11</text>
<text x="284.3" y="187.2">U11E</text>
<text x="291.4" y="190.5">10</text>
<text x="311.9" y="190.5">3</text>
<text x="391.7" y="186.2">UDA_WS</text>
<text x="215.9" y="197.1">3.3V</text>
<text x="285" y="195.4">SN74LVCU04A</text>
<text x="334.5" y="195.6">6</text>
<text x="218.4" y="204" transform="rotate(-90 218.4 204)">14</text>
<text x="281.9" y="198.7" transform="rotate(-90 281.9 198.7)">7</text>
<text x="320" y="201.2" transform="rotate(-90 320 201.2)">1</text>
<text x="325.1" y="201.2" transform="rotate(-90 325.1 201.2)">7</text>
<text x="327.7" y="200.2">SN74HC74</text>
<text x="186.5" y="211.6">STEREO_SCLK</text>
<text x="211.6" y="210.8">13</text>
<text x="217.2" y="211.6">U11F</text>
<text x="221.3" y="215.2">SN74LVCU04A</text>
<text x="227.9" y="210.8">12</text>
<text x="239.3" y="210.3">UDA_BCLK</text>
<text x="218.4" y="219" transform="rotate(-90 218.4 219)">7</text>
<text x="68.6" y="222.5">3.3V</text>
<text x="76" y="225.3">C98</text>
<text x="74.7" y="233">0.1uF</text>
<text x="66" y="239.5" transform="rotate(-90 66 239.5)">10</text>
<text x="71.1" y="239.5" transform="rotate(-90 71.1 239.5)">14</text>
<text x="56.7" y="243.8">12</text>
<text x="73.7" y="240.8">U20B</text>
<text x="80.5" y="243.8">9</text>
<text x="300.2" y="243.6">THIRD ANGLE</text>
<text x="56.7" y="248.9">11</text>
<text x="300.5" y="247.4">PROJECTION</text>
<text x="347.7" y="246.9">C</text>
<text x="351.6" y="247.2">2002 ALL RIGHTS RESERVED</text>
<text x="80.5" y="254">8</text>
<text x="299.5" y="256.8">NOT SHOWN SHALL BE VERIFIED</text>
<text x="301.8" y="253.5">FEATURES AND DIMENSIONS</text>
<text x="66" y="260.9" transform="rotate(-90 66 260.9)">13</text>
<text x="71.1" y="259.6" transform="rotate(-90 71.1 259.6)">7</text>
<text x="73.7" y="258.6">SN74HC74</text>
<text x="301" y="260.1">IN THE DATABASE. DRAWING</text>
<text x="303.1" y="263.4">SHOULD NOT BE SCALED</text>
<text x="299.6" y="268.3">ENGR:</text>
<text x="342.2" y="266.7">SIZE</text>
<text x="356.9" y="266.7">DATE</text>
<text x="388.4" y="266.7">DRAWING NO.</text>
<text x="422.7" y="266.7">REV</text>
<text x="299.5" y="274.6">DRAWN:</text>
<text x="364.3" y="275.1">SCALE:</text>
<text x="374.4" y="275.1">NO SCALE</text>
</g>
<g font-size="2.3" fill="#333">
<text x="102.9" y="41.7">VINL1</text>
<text x="120.6" y="41.7">VOUTL</text>
<text x="232.4" y="41.7">INA</text>
<text x="246.4" y="41.7">OUTA</text>
<text x="247.9" y="39.2">VDD</text>
<text x="102.9" y="44.2">VINL2</text>
<text x="232.4" y="46.8">SHUTDOWN</text>
<text x="102.9" y="49.3">VINR1</text>
<text x="102.9" y="51.9">VINR2</text>
<text x="120.3" y="49.3">VOUTR</text>
<text x="232.4" y="51.9">INB</text>
<text x="246.4" y="51.9">OUTB</text>
<text x="102.9" y="56.9">BCK</text>
<text x="102.9" y="59.5">WS</text>
<text x="117.5" y="56.9">AGCSTAT</text>
<text x="232.4" y="54.4">GND</text>
<text x="243.6" y="54.4">BYPASS</text>
<text x="102.9" y="64.6">DATA1</text>
<text x="119.1" y="64.6">OVERFL</text>
<text x="102.9" y="69.6">QMUTE</text>
<text x="102.9" y="74.7">L3MODE</text>
<text x="102.9" y="77.3">L3CLOCK</text>
<text x="120.9" y="72.2">DATA0</text>
<text x="102.9" y="82.3">SYSCLK</text>
<text x="119.6" y="79.8">L3DATA</text>
<text x="102.9" y="87.4">VREF</text>
<text x="121.1" y="84.9">TEST1</text>
<text x="121.1" y="87.4">TEST2</text>
<text x="102.9" y="92.5">VDDA_ADC</text>
<text x="116.1" y="95">VSSA_ADC</text>
<text x="102.9" y="100.1">VDD</text>
<text x="122.1" y="100.1">VSSD</text>
<text x="102.9" y="105.2">VADCP</text>
<text x="120.3" y="105.2">VADCN</text>
<text x="102.9" y="112.8">VDDA_DAC</text>
<text x="116.1" y="110.3">VSSA_DAC</text>
<text x="331.5" y="125.5">D</text>
<text x="345" y="125.5">Q</text>
<text x="283.2" y="130.6">D</text>
<text x="288.1" y="131.5" transform="rotate(-90 288.1 131.5)">PR</text>
<text x="296.7" y="130.6">Q</text>
<text x="331.5" y="130.6">CLK</text>
<text x="336.4" y="126.4" transform="rotate(-90 336.4 126.4)">PR</text>
<text x="341.4" y="128.1" transform="rotate(-90 341.4 128.1)">VCC</text>
<text x="283.2" y="135.7">CLK</text>
<text x="293.2" y="133.2" transform="rotate(-90 293.2 133.2)">VCC</text>
<text x="336.4" y="135.9" transform="rotate(-90 336.4 135.9)">CL</text>
<text x="341.4" y="135.9" transform="rotate(-90 341.4 135.9)">GND</text>
<text x="345" y="135.7">Q</text>
<text x="288.1" y="141" transform="rotate(-90 288.1 141)">CL</text>
<text x="293.2" y="141" transform="rotate(-90 293.2 141)">GND</text>
<text x="296.7" y="140.8">Q</text>
<text x="316.3" y="186.5">D</text>
<text x="316.3" y="191.6">CLK</text>
<text x="321.1" y="187.4" transform="rotate(-90 321.1 187.4)">PR</text>
<text x="326.2" y="189.1" transform="rotate(-90 326.2 189.1)">VCC</text>
<text x="329.7" y="186.5">Q</text>
<text x="321.1" y="196.9" transform="rotate(-90 321.1 196.9)">CL</text>
<text x="326.2" y="196.9" transform="rotate(-90 326.2 196.9)">GND</text>
<text x="329.7" y="196.6">Q</text>
<text x="62.3" y="244.9">D</text>
<text x="67.1" y="245.8" transform="rotate(-90 67.1 245.8)">PR</text>
<text x="75.7" y="244.9">Q</text>
<text x="62.3" y="250">CLK</text>
<text x="72.2" y="247.5" transform="rotate(-90 72.2 247.5)">VCC</text>
<text x="67.1" y="255.3" transform="rotate(-90 67.1 255.3)">CL</text>
<text x="72.2" y="255.3" transform="rotate(-90 72.2 255.3)">GND</text>
<text x="75.7" y="255.1">Q</text>
</g>
<g font-size="1.8">
<text x="45.2" y="1.9">5</text>
<text x="130.6" y="1.9">4</text>
<text x="215.9" y="1.9">3</text>
<text x="301.3" y="1.9">2</text>
<text x="386.6" y="1.9">1</text>
<text x=".7" y="38.5">D</text>
<text x="429.9" y="38.5">D</text>
<text x=".7" y="107.1">C</text>
<text x="429.9" y="107.1">C</text>
<text x=".7" y="175.6">B</text>
<text x="429.9" y="175.6">B</text>
<text x=".7" y="244.2">A</text>
<text x="429.9" y="244.2">A</text>
<text x="45.2" y="278.8">5</text>
<text x="130.6" y="278.8">4</text>
<text x="215.9" y="278.8">3</text>
<text x="301.3" y="278.8">2</text>
<text x="386.6" y="278.8">1</text>
</g>
</svg>
